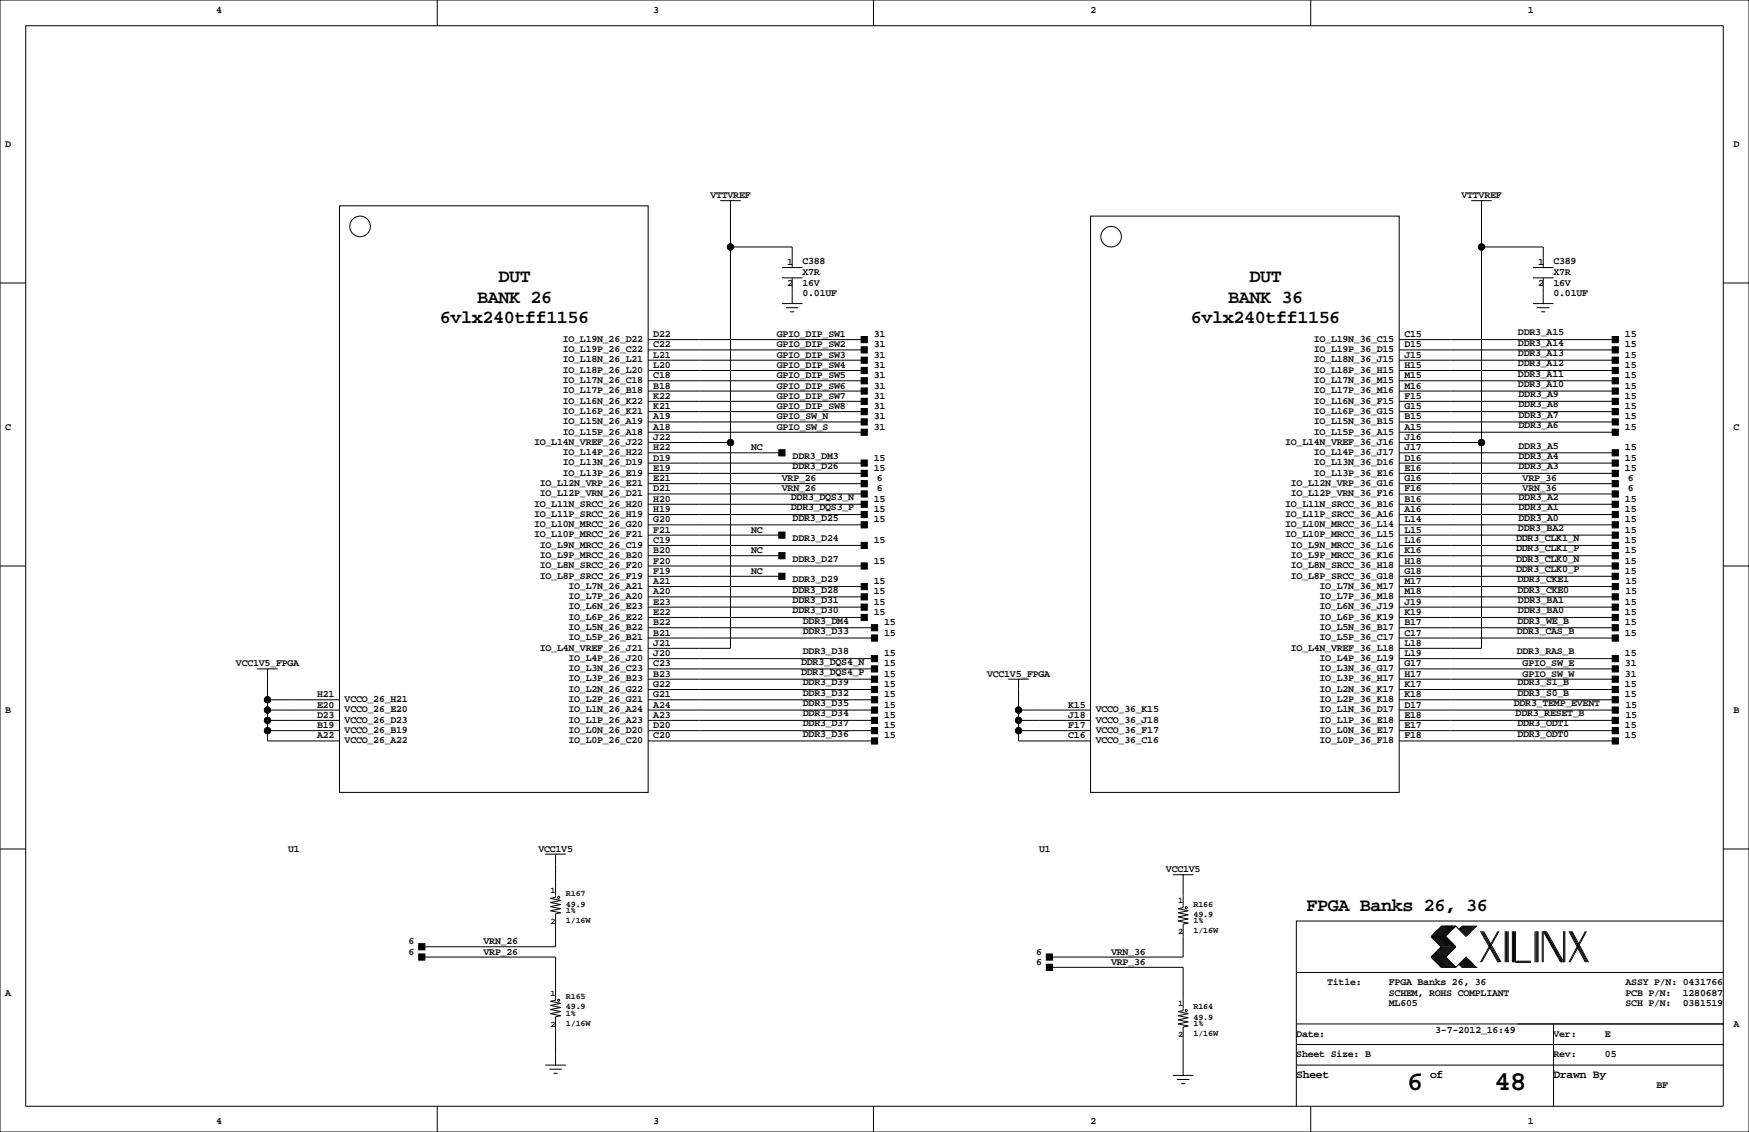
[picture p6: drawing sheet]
<svg xmlns="http://www.w3.org/2000/svg" width="432mm" height="279mm" viewBox="0 0 432 279" stroke-linecap="round" stroke-linejoin="round" font-family="sans-serif">
<g fill="none" stroke="#000" stroke-width=".25">
<path d="M0 0h431.8v279.4h-431.8zM6.3 6.4h419.1v266.6h-419.1zM107.9 0v6.4M215.6 0v6.4M323.6 0v6.4M83.8 50.8h76.2v144.8h-76.2zM177.8 49.5h5.1M180.3 49.5h.1M180.3 49.5v110.5h-20.3M269.2 53.3h76.2v142.3h-76.2zM363.2 49.5h5.1M365.8 49.5h.1"/>
<path d="M365.8 49.5v110.5h-20.4M0 69.8h6.3M180.3 61h15.3v5M193 68.6h5.1M193 66h5.1M193 74.9h5.1M194.1 75.9h3M195.1 77h1M195.6 74.9h.1M195.6 68.6v6.3M365.8 61h15.2v5M378.5 68.6h5"/>
<path d="M378.5 66h5M378.5 74.9h5M379.5 75.9h3M380.5 77h1M381 74.9h.1M381 68.6v6.3M425.4 69.8h6.4M160 83.8h53.4M160 86.4h53.4M160 88.9h53.4M160 91.4h53.4M160 94h53.4"/>
<path d="M160 96.5h53.4M160 99.1h53.4M345.4 83.8h53.4M345.4 86.4h53.4M345.4 88.9h53.4M345.4 91.4h53.4M345.4 94h53.4M345.4 96.5h53.4M345.4 99.1h53.4M160 111.8h33M160 109.2h20.3M160 119.4h53.4"/>
<path d="M160 101.6h53.4M160 104.1h53.4M160 106.7h53.4M160 116.8h53.4M160 114.3h53.4M345.4 111.8h53.4M345.4 109.2h20.4M345.4 119.4h53.4M345.4 101.6h53.4M345.4 104.1h53.4M345.4 106.7h53.4M345.4 116.8h53.4"/>
<path d="M345.4 114.3h53.4M0 139.7h6.3M160 139.7h53.4M160 137.2h33M160 121.9h53.4M160 124.5h53.4M160 127h53.4M160 129.5h53.4M160 132.1h33M160 134.6h53.4M345.4 139.7h53.4M345.4 137.2h53.4"/>
<path d="M345.4 121.9h53.4M345.4 124.5h53.4M345.4 127h53.4M345.4 129.5h53.4M345.4 132.1h53.4M345.4 134.6h53.4M425.4 139.7h6.4M160 142.2h33M160 144.8h53.4M160 147.3h53.4M160 149.9h53.4M160 152.4h53.4"/>
<path d="M160 157.5h55.9M160 154.9h55.9M345.4 142.2h53.4M345.4 144.8h53.4M345.4 147.3h53.4M345.4 149.9h53.4M345.4 152.4h53.4M345.4 157.5h53.4M345.4 154.9h53.4M63.5 165.1h5.1M66 165.1h.1M66 165.1v17.8h17.8"/>
<path d="M66 175.3h17.8M66 177.8h17.8M66 172.7h17.8M160 167.6h55.9M160 165.1h55.9M160 175.3h55.9M160 177.8h55.9M160 172.7h55.9M160 162.6h55.9M160 170.2h55.9M248.9 167.6h5.1M251.5 167.6h.1"/>
<path d="M251.5 167.6v15.3h17.7M251.5 175.3h17.7M251.5 177.8h17.7M345.4 167.6h53.4M345.4 165.1h53.4M345.4 175.3h53.4M345.4 177.8h53.4M345.4 172.7h53.4M345.4 162.6h53.4M345.4 170.2h53.4M66 180.3h17.8M160 180.3h55.9"/>
<path d="M160 182.9h55.9M251.5 180.3h17.7M345.4 180.3h53.4M345.4 182.9h53.4M0 209.5h6.3M134.6 210.8h5.1M137.2 210.8h.1M137.2 210.8v10.7l-1.3 .2 2.5 .5-2.5 .6 2.5 .5-2.5 .5 2.5 .5-2.5 .5 2.5 .5-1.2 .3v8.1h-33.1M289.6 215.9h5M292.1 215.9h.1M292.1 215.9v8.1l-1.3 .3 2.6 .5-2.6 .5 2.6 .5-2.6 .5 2.6 .5-2.6 .5 2.6 .5-1.3 .3v8.1h-33M425.4 209.5h6.4"/>
<path d="M104.1 236.2h33.1v10.7l-1.3 .2 2.5 .5-2.5 .6 2.5 .5-2.5 .5 2.5 .5-2.5 .5 2.5 .5-1.2 .3v11.9M259.1 238.8h33v10.6l-1.3 .3 2.6 .5-2.6 .5 2.6 .5-2.6 .5 2.6 .5-2.6 .5 2.6 .5-1.3 .3v11.9M353.3 236.2l2.6 2.6h3.5M353.3 231.1l2.6 2.6-2.6 2.5M353.3 236.2h3.6M353.3 231.1h3.6M356.1 228.6l-2.5 2.5 2.5 2.6-2.5 2.5 2.5 2.6M356.4 228.6l-2.6 2.5 2.6 2.6-2.6 2.5 2.6 2.6M356.6 228.6l-2.5 2.5 2.5 2.6-2.5 2.5 2.5 2.6M356.9 228.6l-2.6 2.5 2.6 2.6-2.6 2.5 2.6 2.6M356.9 231.1l2.5 2.6-2.5 2.5M356.9 236.2l2.5 2.6"/>
<path d="M357.1 228.6l-2.5 2.5 2.5 2.6-2.5 2.5 2.5 2.6M357.4 228.6l-2.6 2.5 2.6 2.6-2.6 2.5 2.6 2.6M357.6 228.6l-2.5 2.5 2.5 2.6-2.5 2.5 2.5 2.6M357.9 228.6l-2.6 2.5 2.6 2.6-2.6 2.5 2.6 2.6M358.1 228.6l-2.5 2.5 2.5 2.6-2.5 2.5 2.5 2.6M358.4 228.6l-2.5 2.5 2.5 2.6-2.5 2.5 2.5 2.6M358.6 228.6l-2.5 2.5 2.5 2.6-2.5 2.5 2.5 2.6M358.9 228.6l-2.5 2.5 2.5 2.6-2.5 2.5 2.5 2.6M359.2 228.6l-2.6 2.5 2.6 2.6-2.6 2.5 2.6 2.6M359.4 228.6l2.5 2.5 2.6-2.5h-3.6l-.7 .8M359.4 228.6h-3.5l-2.6 2.5M359.4 228.6l-2.5 2.5"/>
<path d="M360.2 238l.7 .8h3.6l-2.6-2.6-2.5 2.6M360.4 237.7l1 1.1M360.4 238l.8 .8M360.7 237.5l1.2 1.3M360.7 237.7l1 1.1M360.9 237.2l1.6 1.6M360.9 237.5l1.3 1.3M361.2 237l1.8 1.8M361.2 237.2l1.5 1.6M361.2 228.6l-.8 .8M361.4 236.7l2.1 2.1M361.4 237l1.8 1.8"/>
<path d="M361.4 228.6l-1 1M361.7 236.5l2.3 2.3M361.7 236.7l2 2.1M361.7 228.6l-1 1M361.9 236.5l2.3 2.3M361.9 228.6l-1.2 1.3M362.2 228.6l-1.3 1.3M362.5 228.6l-1.6 1.5M362.7 228.6l-1.5 1.5M363 228.6l-1.8 1.8M363.2 228.6l-1.8 1.8M363.5 228.6l-2.1 2"/>
<path d="M363.7 228.6l-2 2M364 228.6l-2.3 2.3M364.2 228.6l-2.3 2.3M365.5 229.9l4.3 7.6M365.8 229.9l4.3 7.6M366 229.9l4.3 7.6M366.3 229.9l4.3 7.6M369.8 229.9l-4.3 7.6M370.1 229.9l-4.3 7.6M371.6 229.9v7.6M371.9 229.9v7.6M372.1 229.9v7.6"/>
<path d="M372.4 229.9v7.6M373.4 229.9v7.6M373.6 229.9v7.6M373.9 229.9v7.6M374.1 229.9v7.6h3.9M374.1 237.2h3.9M379 229.9v7.6M379.2 229.9v7.6M379.5 229.9v7.6M379.7 229.9v7.6M380.7 229.9v7.6M381 237.5v-7.6l4.3 7.6"/>
<path d="M381.3 229.9l4.3 7.6M381.5 229.9l4.3 7.6M381.8 229.9l4.3 7.6v-7.6M386.3 229.9v7.6M387.3 229.9l4.1 7.6M387.6 229.9l4.1 7.6M387.9 229.9l4 7.6M388.1 229.9l4.1 7.6M391.4 229.9l-4.1 7.6M391.7 229.9l-4.1 7.6M425.4 227.3h-105.4v35.6M320 257.8h105.4"/>
<path d="M320 252.7h105.4M320 240h105.4M383.5 252.7v20.3M107.9 273v6.4M134.6 262.9h5.1M135.6 263.9h3.1M136.7 264.9h1M137.2 262.9h.1M215.6 273v6.4M289.6 265.4h5M290.6 266.4h3M291.6 267.5h1"/>
<path d="M292.1 265.4h.1M320 262.9v10.1M320 262.9h105.4M323.6 273v6.4M383.5 264.2h.1"/>
<circle cx="88.9" cy="55.9" r="2.54"/>
<circle cx="274.3" cy="58.4" r="2.54"/>
<circle cx="180.3" cy="61" r=".76"/>
<circle cx="365.8" cy="61" r=".76"/>
<circle cx="180.3" cy="109.2" r=".76"/>
<circle cx="365.8" cy="109.2" r=".76"/>
<circle cx="66" cy="172.7" r=".76"/>
<circle cx="66" cy="177.8" r=".76"/>
<circle cx="66" cy="175.3" r=".76"/>
<circle cx="251.5" cy="177.8" r=".76"/>
<circle cx="251.5" cy="175.3" r=".76"/>
<circle cx="66" cy="180.3" r=".76"/>
<circle cx="251.5" cy="180.3" r=".76"/>
<circle cx="137.9" cy="221.5" r=".25"/>
<circle cx="292.9" cy="224" r=".25"/>
<circle cx="137.9" cy="246.9" r=".25"/>
<circle cx="292.9" cy="249.4" r=".25"/>
</g>
<g fill="#000" stroke="#000" stroke-width=".25">
<path d="M212.6 83.1h1.5v1.5h-1.5z" fill-rule="evenodd"/>
<path d="M212.6 85.6h1.5v1.5h-1.5z" fill-rule="evenodd"/>
<path d="M212.6 88.1h1.5v1.6h-1.5z" fill-rule="evenodd"/>
<path d="M212.6 90.7h1.5v1.5h-1.5z" fill-rule="evenodd"/>
<path d="M212.6 93.2h1.5v1.5h-1.5z" fill-rule="evenodd"/>
<path d="M212.6 95.8h1.5v1.5h-1.5z" fill-rule="evenodd"/>
<path d="M212.6 98.3h1.5v1.5h-1.5z" fill-rule="evenodd"/>
<path d="M398 85.6h1.5v1.5h-1.5z" fill-rule="evenodd"/>
<path d="M398 83.1h1.5v1.5h-1.5z" fill-rule="evenodd"/>
<path d="M398 88.1h1.5v1.6h-1.5z" fill-rule="evenodd"/>
<path d="M398 90.7h1.5v1.5h-1.5z" fill-rule="evenodd"/>
<path d="M398 93.2h1.5v1.5h-1.5z" fill-rule="evenodd"/>
<path d="M398 95.8h1.5v1.5h-1.5z" fill-rule="evenodd"/>
<path d="M398 98.3h1.5v1.5h-1.5z" fill-rule="evenodd"/>
<path d="M192.3 111h1.5v1.5h-1.5z" fill-rule="evenodd"/>
<path d="M212.6 100.8h1.5v1.6h-1.5z" fill-rule="evenodd"/>
<path d="M212.6 103.4h1.5v1.5h-1.5z" fill-rule="evenodd"/>
<path d="M212.6 105.9h1.5v1.5h-1.5z" fill-rule="evenodd"/>
<path d="M212.6 113.5h1.5v1.6h-1.5z" fill-rule="evenodd"/>
<path d="M212.6 116.1h1.5v1.5h-1.5z" fill-rule="evenodd"/>
<path d="M398 100.8h1.5v1.6h-1.5z" fill-rule="evenodd"/>
<path d="M398 103.4h1.5v1.5h-1.5z" fill-rule="evenodd"/>
<path d="M398 105.9h1.5v1.5h-1.5z" fill-rule="evenodd"/>
<path d="M398 116.1h1.5v1.5h-1.5z" fill-rule="evenodd"/>
<path d="M398 113.5h1.5v1.6h-1.5z" fill-rule="evenodd"/>
<path d="M398 111h1.5v1.5h-1.5z" fill-rule="evenodd"/>
<path d="M192.3 136.4h1.5v1.5h-1.5z" fill-rule="evenodd"/>
<path d="M192.3 131.3h1.5v1.5h-1.5z" fill-rule="evenodd"/>
<path d="M212.6 118.6h1.5v1.5h-1.5z" fill-rule="evenodd"/>
<path d="M212.6 121.2h1.5v1.5h-1.5z" fill-rule="evenodd"/>
<path d="M212.6 126.2h1.5v1.6h-1.5z" fill-rule="evenodd"/>
<path d="M212.6 123.7h1.5v1.5h-1.5z" fill-rule="evenodd"/>
<path d="M212.6 133.9h1.5v1.5h-1.5z" fill-rule="evenodd"/>
<path d="M212.6 128.8h1.5v1.5h-1.5z" fill-rule="evenodd"/>
<path d="M398 121.2h1.5v1.5h-1.5z" fill-rule="evenodd"/>
<path d="M398 118.6h1.5v1.5h-1.5z" fill-rule="evenodd"/>
<path d="M398 123.7h1.5v1.5h-1.5z" fill-rule="evenodd"/>
<path d="M398 126.2h1.5v1.6h-1.5z" fill-rule="evenodd"/>
<path d="M398 128.8h1.5v1.5h-1.5z" fill-rule="evenodd"/>
<path d="M398 131.3h1.5v1.5h-1.5z" fill-rule="evenodd"/>
<path d="M398 133.9h1.5v1.5h-1.5z" fill-rule="evenodd"/>
<path d="M398 136.4h1.5v1.5h-1.5z" fill-rule="evenodd"/>
<path d="M192.3 141.5h1.5v1.5h-1.5z" fill-rule="evenodd"/>
<path d="M212.6 149.1h1.5v1.5h-1.5z" fill-rule="evenodd"/>
<path d="M212.6 151.6h1.5v1.6h-1.5z" fill-rule="evenodd"/>
<path d="M212.6 144h1.5v1.5h-1.5z" fill-rule="evenodd"/>
<path d="M212.6 146.6h1.5v1.5h-1.5z" fill-rule="evenodd"/>
<path d="M212.6 138.9h1.5v1.6h-1.5z" fill-rule="evenodd"/>
<path d="M215.1 154.2h1.6v1.5h-1.6z" fill-rule="evenodd"/>
<path d="M215.1 156.7h1.6v1.5h-1.6z" fill-rule="evenodd"/>
<path d="M398 138.9h1.5v1.6h-1.5z" fill-rule="evenodd"/>
<path d="M398 141.5h1.5v1.5h-1.5z" fill-rule="evenodd"/>
<path d="M398 144h1.5v1.5h-1.5z" fill-rule="evenodd"/>
<path d="M398 146.6h1.5v1.5h-1.5z" fill-rule="evenodd"/>
<path d="M398 149.1h1.5v1.5h-1.5z" fill-rule="evenodd"/>
<path d="M398 151.6h1.5v1.6h-1.5z" fill-rule="evenodd"/>
<path d="M398 156.7h1.5v1.5h-1.5z" fill-rule="evenodd"/>
<path d="M398 154.2h1.5v1.5h-1.5z" fill-rule="evenodd"/>
<path d="M215.1 174.5h1.6v1.5h-1.6z" fill-rule="evenodd"/>
<path d="M215.1 177h1.6v1.6h-1.6z" fill-rule="evenodd"/>
<path d="M215.1 164.3h1.6v1.6h-1.6z" fill-rule="evenodd"/>
<path d="M215.1 166.9h1.6v1.5h-1.6z" fill-rule="evenodd"/>
<path d="M215.1 161.8h1.6v1.5h-1.6z" fill-rule="evenodd"/>
<path d="M215.1 172h1.6v1.5h-1.6z" fill-rule="evenodd"/>
<path d="M215.1 169.4h1.6v1.5h-1.6z" fill-rule="evenodd"/>
<path d="M398 161.8h1.5v1.5h-1.5z" fill-rule="evenodd"/>
<path d="M398 169.4h1.5v1.5h-1.5z" fill-rule="evenodd"/>
<path d="M398 172h1.5v1.5h-1.5z" fill-rule="evenodd"/>
<path d="M398 177h1.5v1.6h-1.5z" fill-rule="evenodd"/>
<path d="M398 174.5h1.5v1.5h-1.5z" fill-rule="evenodd"/>
<path d="M398 164.3h1.5v1.6h-1.5z" fill-rule="evenodd"/>
<path d="M398 166.9h1.5v1.5h-1.5z" fill-rule="evenodd"/>
<path d="M215.1 179.6h1.6v1.5h-1.6z" fill-rule="evenodd"/>
<path d="M215.1 182.1h1.6v1.5h-1.6z" fill-rule="evenodd"/>
<path d="M398 179.6h1.5v1.5h-1.5z" fill-rule="evenodd"/>
<path d="M398 182.1h1.5v1.5h-1.5z" fill-rule="evenodd"/>
<path d="M103.4 232.9h1.5v1.5h-1.5z" fill-rule="evenodd"/>
<path d="M103.4 235.5h1.5v1.5h-1.5z" fill-rule="evenodd"/>
<path d="M258.3 238h1.5v1.5h-1.5z" fill-rule="evenodd"/>
<path d="M258.3 235.5h1.5v1.5h-1.5z" fill-rule="evenodd"/>
<circle cx="180.3" cy="61" r=".76"/>
<circle cx="365.8" cy="61" r=".76"/>
<circle cx="180.3" cy="109.2" r=".76"/>
<circle cx="365.8" cy="109.2" r=".76"/>
<circle cx="66" cy="172.7" r=".76"/>
<circle cx="66" cy="177.8" r=".76"/>
<circle cx="66" cy="175.3" r=".76"/>
<circle cx="251.5" cy="177.8" r=".76"/>
<circle cx="251.5" cy="175.3" r=".76"/>
<circle cx="66" cy="180.3" r=".76"/>
<circle cx="251.5" cy="180.3" r=".76"/>
</g>
<g font-size="6.7">
<text x="347.4" y="269.1">6</text>
<text x="369" y="269.1">48</text>
</g>
<g font-size="4.6">
<text x="123.1" y="69.6">DUT</text>
<text x="308.5" y="69.6">DUT</text>
<text x="117.8" y="74.7">BANK 26</text>
<text x="303.2" y="74.7">BANK 36</text>
<text x="108.6" y="79.8">6vlx240tff1156</text>
<text x="294" y="79.8">6vlx240tff1156</text>
<text x="322.6" y="224.9">FPGA Banks 26, 36</text>
</g>
<g font-size="2.8">
<text x="320" y="266">Sheet</text>
<text x="353.1" y="266">of</text>
<text x="383.5" y="266">Drawn By</text>
</g>
<g font-size="2.5">
<text x="53.3" y="3.2">4</text>
<text x="161.3" y="3.2">3</text>
<text x="269.2" y="3.2">2</text>
<text x="377.2" y="3.2">1</text>
<text x="1.3" y="36.2">D</text>
<text x="428" y="36.2">D</text>
<text x="175.4" y="48.9">VTTVREF</text>
<text x="360.8" y="48.9">VTTVREF</text>
<text x="194.3" y="65.4">1</text>
<text x="198.1" y="65.1">C388</text>
<text x="379.7" y="65.4">1</text>
<text x="383.5" y="65.1">C389</text>
<text x="194.3" y="70.5">2</text>
<text x="198.1" y="70.5">16V</text>
<text x="198.1" y="68">X7R</text>
<text x="379.7" y="70.5">2</text>
<text x="383.5" y="70.5">16V</text>
<text x="383.5" y="68">X7R</text>
<text x="198.1" y="73">0.01UF</text>
<text x="383.5" y="73">0.01UF</text>
<text x="161.3" y="83.2">D22</text>
<text x="191.8" y="83.2">GPIO_DIP_SW1</text>
<text x="215.8" y="83.2">31</text>
<text x="346.7" y="83.2">C15</text>
<text x="374.8" y="82.8">DDR3_A15</text>
<text x="401.2" y="83.2">15</text>
<text x="138.9" y="89.5">IO_L18N_26_L21</text>
<text x="138.9" y="86.9">IO_L19P_26_C22</text>
<text x="138.9" y="84.4">IO_L19N_26_D22</text>
<text x="161.3" y="88.3">L21</text>
<text x="161.3" y="85.7">C22</text>
<text x="191.8" y="88.3">GPIO_DIP_SW3</text>
<text x="191.8" y="85.7">GPIO_DIP_SW2</text>
<text x="215.8" y="88.3">31</text>
<text x="215.8" y="85.7">31</text>
<text x="324.4" y="89.5">IO_L18N_36_J15</text>
<text x="324.4" y="86.9">IO_L19P_36_D15</text>
<text x="324.4" y="84.4">IO_L19N_36_C15</text>
<text x="346.7" y="88.3">J15</text>
<text x="346.7" y="85.7">D15</text>
<text x="374.8" y="87.9">DDR3_A13</text>
<text x="374.8" y="85.3">DDR3_A14</text>
<text x="401.2" y="88.3">15</text>
<text x="401.2" y="85.7">15</text>
<text x="138.9" y="94.5">IO_L17N_26_C18</text>
<text x="138.9" y="92">IO_L18P_26_L20</text>
<text x="161.3" y="95.9">B18</text>
<text x="161.3" y="93.4">C18</text>
<text x="161.3" y="90.8">L20</text>
<text x="191.8" y="95.9">GPIO_DIP_SW6</text>
<text x="191.8" y="93.4">GPIO_DIP_SW5</text>
<text x="191.8" y="90.8">GPIO_DIP_SW4</text>
<text x="215.8" y="95.9">31</text>
<text x="215.8" y="93.4">31</text>
<text x="215.8" y="90.8">31</text>
<text x="324.4" y="94.5">IO_L17N_36_M15</text>
<text x="324.4" y="92">IO_L18P_36_H15</text>
<text x="346.7" y="95.9">M16</text>
<text x="346.7" y="93.4">M15</text>
<text x="346.7" y="90.8">H15</text>
<text x="374.8" y="95.5">DDR3_A10</text>
<text x="374.8" y="92.9">DDR3_A11</text>
<text x="374.8" y="90.4">DDR3_A12</text>
<text x="401.2" y="95.9">15</text>
<text x="401.2" y="93.4">15</text>
<text x="401.2" y="90.8">15</text>
<text x="138.9" y="99.6">IO_L16N_26_K22</text>
<text x="138.9" y="97.1">IO_L17P_26_B18</text>
<text x="161.3" y="101">K21</text>
<text x="161.3" y="98.4">K22</text>
<text x="191.8" y="101">GPIO_DIP_SW8</text>
<text x="191.8" y="98.4">GPIO_DIP_SW7</text>
<text x="215.8" y="101">31</text>
<text x="215.8" y="98.4">31</text>
<text x="324.4" y="99.6">IO_L16N_36_F15</text>
<text x="324.4" y="97.1">IO_L17P_36_M16</text>
<text x="346.7" y="101">G15</text>
<text x="346.7" y="98.4">F15</text>
<text x="374.9" y="100.6">DDR3_A8</text>
<text x="374.9" y="98">DDR3_A9</text>
<text x="401.2" y="101">15</text>
<text x="401.2" y="98.4">15</text>
<text x="1.3" y="106.1">C</text>
<text x="138.9" y="107.2">IO_L15P_26_A18</text>
<text x="138.9" y="104.7">IO_L15N_26_A19</text>
<text x="138.9" y="102.2">IO_L16P_26_K21</text>
<text x="161.3" y="106.1">A18</text>
<text x="161.3" y="103.5">A19</text>
<text x="191.8" y="106.1">GPIO_SW_S</text>
<text x="191.8" y="103.5">GPIO_SW_N</text>
<text x="215.8" y="106.1">31</text>
<text x="215.8" y="103.5">31</text>
<text x="324.4" y="107.2">IO_L15P_36_A15</text>
<text x="324.4" y="104.7">IO_L15N_36_B15</text>
<text x="324.4" y="102.2">IO_L16P_36_G15</text>
<text x="346.7" y="106.1">A15</text>
<text x="346.7" y="103.5">B15</text>
<text x="374.9" y="105.6">DDR3_A6</text>
<text x="374.9" y="103.1">DDR3_A7</text>
<text x="401.2" y="106.1">15</text>
<text x="401.2" y="103.5">15</text>
<text x="428" y="106.1">C</text>
<text x="131.9" y="109.8">IO_L14N_VREF_26_J22</text>
<text x="138.9" y="112.3">IO_L14P_26_H22</text>
<text x="161.3" y="113.7">D19</text>
<text x="161.3" y="111.1">H22</text>
<text x="161.3" y="108.6">J22</text>
<text x="185.4" y="111.1">NC</text>
<text x="195.7" y="113.3">DDR3_DM3</text>
<text x="215.8" y="113.7">15</text>
<text x="317.3" y="109.8">IO_L14N_VREF_36_J16</text>
<text x="324.4" y="112.3">IO_L14P_36_J17</text>
<text x="346.7" y="113.7">D16</text>
<text x="346.7" y="111.1">J17</text>
<text x="346.7" y="108.6">J16</text>
<text x="374.9" y="110.7">DDR3_A5</text>
<text x="374.9" y="113.3">DDR3_A4</text>
<text x="401.2" y="111.1">15</text>
<text x="401.2" y="113.7">15</text>
<text x="133.3" y="119.9">IO_L12N_VRP_26_E21</text>
<text x="138.9" y="117.4">IO_L13P_26_E19</text>
<text x="138.9" y="114.9">IO_L13N_26_D19</text>
<text x="161.3" y="118.8">E21</text>
<text x="161.3" y="116.2">E19</text>
<text x="193" y="118.8">VRP_26</text>
<text x="195.7" y="115.8">DDR3_D26</text>
<text x="215.8" y="116.2">15</text>
<text x="216.5" y="118.8">6</text>
<text x="318.7" y="119.9">IO_L12N_VRP_36_G16</text>
<text x="324.4" y="117.4">IO_L13P_36_E16</text>
<text x="324.4" y="114.9">IO_L13N_36_D16</text>
<text x="346.7" y="118.8">G16</text>
<text x="346.7" y="116.2">E16</text>
<text x="374.9" y="115.8">DDR3_A3</text>
<text x="375.9" y="118.8">VRP_36</text>
<text x="401.2" y="116.2">15</text>
<text x="401.9" y="118.8">6</text>
<text x="131.9" y="125">IO_L11N_SRCC_26_H20</text>
<text x="133.3" y="122.5">IO_L12P_VRN_26_D21</text>
<text x="161.3" y="123.8">H20</text>
<text x="161.3" y="121.3">D21</text>
<text x="193" y="121.3">VRN_26</text>
<text x="195.3" y="123.4">DDR3_DQS3_N</text>
<text x="195.3" y="126">DDR3_DQS3_P</text>
<text x="215.8" y="123.8">15</text>
<text x="216.5" y="121.3">6</text>
<text x="317.3" y="125">IO_L11N_SRCC_36_B16</text>
<text x="318.7" y="122.5">IO_L12P_VRN_36_F16</text>
<text x="346.7" y="123.8">B16</text>
<text x="346.7" y="121.3">F16</text>
<text x="374.9" y="126">DDR3_A1</text>
<text x="374.9" y="123.4">DDR3_A2</text>
<text x="375.9" y="121.3">VRN_36</text>
<text x="401.2" y="123.8">15</text>
<text x="401.9" y="121.3">6</text>
<text x="131.9" y="130.1">IO_L10N_MRCC_26_G20</text>
<text x="131.9" y="127.6">IO_L11P_SRCC_26_H19</text>
<text x="161.3" y="131.5">F21</text>
<text x="161.3" y="128.9">G20</text>
<text x="161.3" y="126.4">H19</text>
<text x="185.4" y="131.5">NC</text>
<text x="195.7" y="128.5">DDR3_D25</text>
<text x="215.8" y="128.9">15</text>
<text x="215.8" y="126.4">15</text>
<text x="317.3" y="130.1">IO_L10N_MRCC_36_L14</text>
<text x="317.3" y="127.6">IO_L11P_SRCC_36_A16</text>
<text x="346.7" y="131.5">L15</text>
<text x="346.7" y="128.9">L14</text>
<text x="346.7" y="126.4">A16</text>
<text x="374.8" y="131">DDR3_BA2</text>
<text x="374.9" y="128.5">DDR3_A0</text>
<text x="401.2" y="131.5">15</text>
<text x="401.2" y="128.9">15</text>
<text x="401.2" y="126.4">15</text>
<text x="131.9" y="132.6">IO_L10P_MRCC_26_F21</text>
<text x="133.3" y="137.7">IO_L9P_MRCC_26_B20</text>
<text x="133.3" y="135.2">IO_L9N_MRCC_26_C19</text>
<text x="161.3" y="136.5">B20</text>
<text x="161.3" y="134">C19</text>
<text x="185.4" y="136.5">NC</text>
<text x="195.7" y="133.6">DDR3_D24</text>
<text x="215.8" y="134">15</text>
<text x="317.3" y="132.6">IO_L10P_MRCC_36_L15</text>
<text x="318.7" y="137.7">IO_L9P_MRCC_36_K16</text>
<text x="318.7" y="135.2">IO_L9N_MRCC_36_L16</text>
<text x="346.7" y="136.5">K16</text>
<text x="346.7" y="134">L16</text>
<text x="374.3" y="136.1">DDR3_CLK1_P</text>
<text x="374.3" y="133.6">DDR3_CLK1_N</text>
<text x="401.2" y="136.5">15</text>
<text x="401.2" y="134">15</text>
<text x="133.3" y="142.8">IO_L8P_SRCC_26_F19</text>
<text x="133.3" y="140.3">IO_L8N_SRCC_26_F20</text>
<text x="161.3" y="141.6">F19</text>
<text x="161.3" y="139.1">F20</text>
<text x="185.4" y="141.6">NC</text>
<text x="195.7" y="138.7">DDR3_D27</text>
<text x="195.7" y="143.7">DDR3_D29</text>
<text x="215.8" y="139.1">15</text>
<text x="318.7" y="142.8">IO_L8P_SRCC_36_G18</text>
<text x="318.7" y="140.3">IO_L8N_SRCC_36_H18</text>
<text x="346.7" y="141.6">G18</text>
<text x="346.7" y="139.1">H18</text>
<text x="374.3" y="141.2">DDR3_CLK0_P</text>
<text x="374.3" y="138.7">DDR3_CLK0_N</text>
<text x="374.6" y="143.7">DDR3_CKE1</text>
<text x="401.2" y="141.6">15</text>
<text x="401.2" y="139.1">15</text>
<text x="140.4" y="147.9">IO_L7P_26_A20</text>
<text x="140.4" y="145.3">IO_L7N_26_A21</text>
<text x="161.3" y="149.2">E23</text>
<text x="161.3" y="146.7">A20</text>
<text x="161.3" y="144.2">A21</text>
<text x="195.7" y="146.3">DDR3_D28</text>
<text x="195.7" y="148.8">DDR3_D31</text>
<text x="215.8" y="146.7">15</text>
<text x="215.8" y="144.2">15</text>
<text x="215.8" y="149.2">15</text>
<text x="325.8" y="147.9">IO_L7P_36_M18</text>
<text x="325.8" y="145.3">IO_L7N_36_M17</text>
<text x="346.7" y="149.2">J19</text>
<text x="346.7" y="146.7">M18</text>
<text x="346.7" y="144.2">M17</text>
<text x="374.6" y="146.3">DDR3_CKE0</text>
<text x="374.8" y="148.8">DDR3_BA1</text>
<text x="401.2" y="149.2">15</text>
<text x="401.3" y="146.7">15</text>
<text x="401.3" y="144.2">15</text>
<text x="140.4" y="155.5">IO_L5N_26_B22</text>
<text x="140.4" y="153">IO_L6P_26_E22</text>
<text x="140.4" y="150.4">IO_L6N_26_E23</text>
<text x="161.3" y="154.3">B22</text>
<text x="161.3" y="151.8">E22</text>
<text x="195.7" y="151.4">DDR3_D30</text>
<text x="198.2" y="153.9">DDR3_DM4</text>
<text x="215.8" y="151.8">15</text>
<text x="218.3" y="154.3">15</text>
<text x="325.8" y="155.5">IO_L5N_36_B17</text>
<text x="325.8" y="153">IO_L6P_36_K19</text>
<text x="325.8" y="150.4">IO_L6N_36_J19</text>
<text x="346.7" y="154.3">B17</text>
<text x="346.7" y="151.8">K19</text>
<text x="374.6" y="153.9">DDR3_WE_B</text>
<text x="374.8" y="151.4">DDR3_BA0</text>
<text x="401.2" y="154.3">15</text>
<text x="401.2" y="151.8">15</text>
<text x="133.3" y="160.6">IO_L4N_VREF_26_J21</text>
<text x="140.4" y="158">IO_L5P_26_B21</text>
<text x="161.3" y="161.9">J20</text>
<text x="161.3" y="159.4">J21</text>
<text x="161.3" y="156.9">B21</text>
<text x="198.2" y="156.4">DDR3_D33</text>
<text x="198.2" y="161.5">DDR3_D38</text>
<text x="218.3" y="156.9">15</text>
<text x="218.3" y="161.9">15</text>
<text x="318.7" y="160.6">IO_L4N_VREF_36_L18</text>
<text x="325.8" y="158">IO_L5P_36_C17</text>
<text x="346.7" y="161.9">L19</text>
<text x="346.7" y="159.4">L18</text>
<text x="346.7" y="156.9">C17</text>
<text x="374.5" y="161.5">DDR3_RAS_B</text>
<text x="374.5" y="156.4">DDR3_CAS_B</text>
<text x="401.2" y="161.9">15</text>
<text x="401.2" y="156.9">15</text>
<text x="58.3" y="164.5">VCC1V5_FPGA</text>
<text x="140.4" y="165.7">IO_L3N_26_C23</text>
<text x="140.4" y="163.1">IO_L4P_26_J20</text>
<text x="161.3" y="167">B23</text>
<text x="161.3" y="164.5">C23</text>
<text x="197.8" y="166.6">DDR3_DQS4_P</text>
<text x="197.8" y="164.1">DDR3_DQS4_N</text>
<text x="218.3" y="167">15</text>
<text x="218.3" y="164.5">15</text>
<text x="243.7" y="167">VCC1V5_FPGA</text>
<text x="325.8" y="165.7">IO_L3N_36_G17</text>
<text x="325.8" y="163.1">IO_L4P_36_L19</text>
<text x="346.7" y="167">H17</text>
<text x="346.7" y="164.5">G17</text>
<text x="375.9" y="167">GPIO_SW_W</text>
<text x="375.9" y="164.5">GPIO_SW_E</text>
<text x="401.2" y="167">31</text>
<text x="401.2" y="164.5">31</text>
<text x="78.3" y="172.1">H21</text>
<text x="85.1" y="173.3">VCCO_26_H21</text>
<text x="140.4" y="173.3">IO_L2P_26_G21</text>
<text x="140.4" y="170.7">IO_L2N_26_G22</text>
<text x="140.4" y="168.2">IO_L3P_26_B23</text>
<text x="161.3" y="172.1">G21</text>
<text x="161.3" y="169.6">G22</text>
<text x="198.2" y="169.1">DDR3_D39</text>
<text x="198.2" y="171.7">DDR3_D32</text>
<text x="218.3" y="169.6">15</text>
<text x="218.3" y="172.1">15</text>
<text x="325.8" y="173.3">IO_L2P_36_K18</text>
<text x="325.8" y="170.7">IO_L2N_36_K17</text>
<text x="325.8" y="168.2">IO_L3P_36_H17</text>
<text x="346.7" y="172.1">K18</text>
<text x="346.7" y="169.6">K17</text>
<text x="374.6" y="171.7">DDR3_S0_B</text>
<text x="374.6" y="169.1">DDR3_S1_B</text>
<text x="401.2" y="172.1">15</text>
<text x="401.2" y="169.6">15</text>
<text x="1.3" y="175.9">B</text>
<text x="78.3" y="179.7">B19</text>
<text x="78.3" y="177.2">D23</text>
<text x="78.3" y="174.6">E20</text>
<text x="85.1" y="178.4">VCCO_26_D23</text>
<text x="85.1" y="175.8">VCCO_26_E20</text>
<text x="140.4" y="178.4">IO_L1P_26_A23</text>
<text x="140.4" y="175.8">IO_L1N_26_A24</text>
<text x="161.3" y="179.7">D20</text>
<text x="161.3" y="177.2">A23</text>
<text x="161.3" y="174.6">A24</text>
<text x="198.2" y="179.3">DDR3_D37</text>
<text x="198.2" y="176.8">DDR3_D34</text>
<text x="198.2" y="174.2">DDR3_D35</text>
<text x="218.3" y="179.7">15</text>
<text x="218.3" y="177.2">15</text>
<text x="218.3" y="174.6">15</text>
<text x="263.7" y="179.7">F17</text>
<text x="263.7" y="177.2">J18</text>
<text x="263.7" y="174.6">K15</text>
<text x="270.5" y="178.4">VCCO_36_J18</text>
<text x="270.5" y="175.8">VCCO_36_K15</text>
<text x="325.8" y="178.4">IO_L1P_36_E18</text>
<text x="325.8" y="175.8">IO_L1N_36_D17</text>
<text x="346.7" y="179.7">E17</text>
<text x="346.7" y="177.2">E18</text>
<text x="346.7" y="174.6">D17</text>
<text x="373.7" y="174.2">DDR3_TEMP_EVENT</text>
<text x="374.2" y="176.8">DDR3_RESET_B</text>
<text x="374.6" y="179.3">DDR3_ODT1</text>
<text x="401.2" y="179.7">15</text>
<text x="401.3" y="174.6">15</text>
<text x="401.3" y="177.2">15</text>
<text x="428" y="175.9">B</text>
<text x="78.3" y="182.3">A22</text>
<text x="85.1" y="183.4">VCCO_26_A22</text>
<text x="85.1" y="180.9">VCCO_26_B19</text>
<text x="140.4" y="183.4">IO_L0P_26_C20</text>
<text x="140.4" y="180.9">IO_L0N_26_D20</text>
<text x="161.3" y="182.3">C20</text>
<text x="198.2" y="181.8">DDR3_D36</text>
<text x="218.3" y="182.3">15</text>
<text x="263.7" y="182.3">C16</text>
<text x="270.5" y="183.4">VCCO_36_C16</text>
<text x="270.5" y="180.9">VCCO_36_F17</text>
<text x="325.8" y="183.4">IO_L0P_36_F18</text>
<text x="325.8" y="180.9">IO_L0N_36_E17</text>
<text x="346.7" y="182.3">F18</text>
<text x="374.6" y="181.8">DDR3_ODT0</text>
<text x="401.2" y="182.3">15</text>
<text x="71.1" y="210.2">U1</text>
<text x="132.9" y="210.2">VCC1V5</text>
<text x="256.5" y="210.2">U1</text>
<text x="287.9" y="215.3">VCC1V5</text>
<text x="100.9" y="233.1">6</text>
<text x="119.4" y="233.1">VRN_26</text>
<text x="100.9" y="235.6">6</text>
<text x="119.4" y="235.6">VRP_26</text>
<text x="255.8" y="235.6">6</text>
<text x="255.8" y="238.1">6</text>
<text x="274.3" y="235.6">VRN_36</text>
<text x="274.3" y="238.1">VRP_36</text>
<text x="1.3" y="245.8">A</text>
<text x="327.7" y="243.2">Title:</text>
<text x="342.9" y="245.8">SCHEM, ROHS COMPLIANT</text>
<text x="342.9" y="243.2">FPGA Banks 26, 36</text>
<text x="401.3" y="243.2">ASSY P/N: 0431766</text>
<text x="401.3" y="245.8">PCB P/N:</text>
<text x="415.5" y="245.8">1280687</text>
<text x="342.9" y="248.3">ML605</text>
<text x="401.3" y="248.3">SCH P/N:</text>
<text x="415.5" y="248.3">0381519</text>
<text x="320" y="255.9">Date:</text>
<text x="354.3" y="254.9">3-7-2012_16:49</text>
<text x="383.5" y="255.9">Ver:</text>
<text x="396.2" y="255.9">E</text>
<text x="428" y="253.4">A</text>
<text x="320" y="261">Sheet Size: B</text>
<text x="383.5" y="261">Rev:</text>
<text x="396.2" y="261">05</text>
<text x="408.9" y="268.6">BF</text>
<text x="53.3" y="277.5">4</text>
<text x="161.3" y="277.5">3</text>
<text x="269.2" y="277.5">2</text>
<text x="377.2" y="277.5">1</text>
</g>
<g font-size="2.1">
<text x="135.9" y="220.5">1</text>
<text x="139.7" y="221.2">R167</text>
<text x="139.7" y="223.8">49.9</text>
<text x="139.7" y="227.8">1/16W</text>
<text x="139.7" y="225.3">1%</text>
<text x="290.8" y="223">1</text>
<text x="294.6" y="227.8">1%</text>
<text x="294.6" y="226.3">49.9</text>
<text x="294.6" y="223.8">R166</text>
<text x="135.9" y="228.1">2</text>
<text x="290.8" y="230.6">2</text>
<text x="294.6" y="230.4">1/16W</text>
<text x="135.9" y="245.9">1</text>
<text x="139.7" y="250.7">1%</text>
<text x="139.7" y="249.2">49.9</text>
<text x="139.7" y="246.6">R165</text>
<text x="290.8" y="248.4">1</text>
<text x="294.6" y="249.2">R164</text>
<text x="294.6" y="251.7">49.9</text>
<text x="135.9" y="253.5">2</text>
<text x="139.7" y="253.2">1/16W</text>
<text x="290.8" y="256">2</text>
<text x="294.6" y="255.8">1/16W</text>
<text x="294.6" y="253.2">1%</text>
</g>
</svg>
